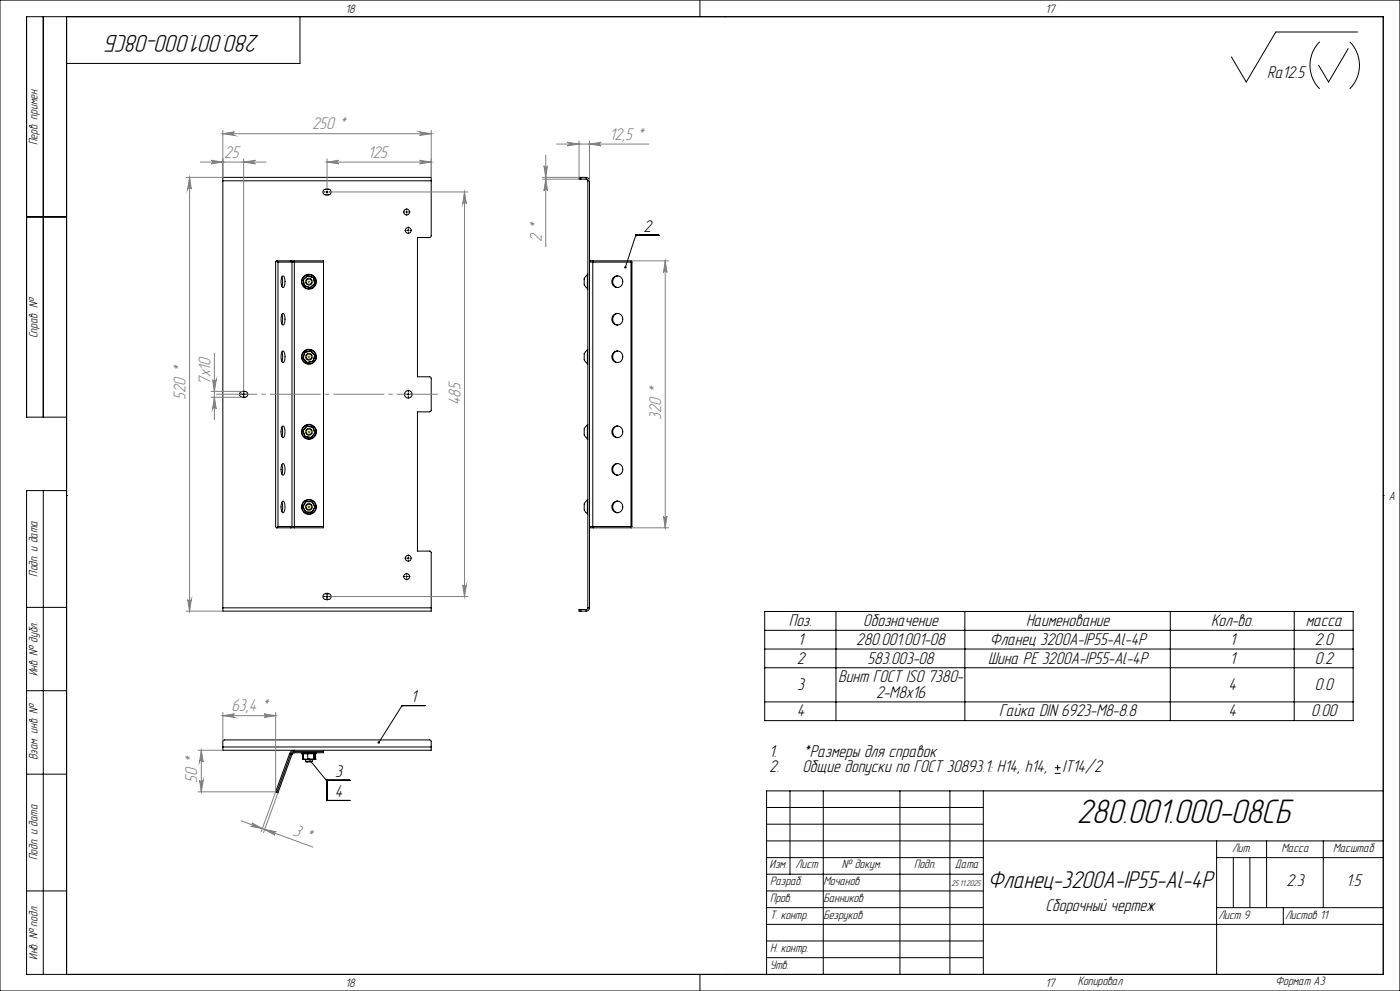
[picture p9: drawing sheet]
<svg xmlns="http://www.w3.org/2000/svg" width="420mm" height="297mm" viewBox="0 0 420 297" stroke-linecap="round" stroke-linejoin="round" font-family="sans-serif">
<g fill="none" stroke="#000" stroke-width=".3">
<path d="M0 0h420v297h-420zM13 5v120M20 5v287M90 5v14h-70M210 0v5M217.5 5h.1M395.9 12.5a10 10 0 0 0 0 14.1M404.5 14.6l-5.9 10-3-5M404.9 12.5a10 10 0 0 1 0 14.1M407.2 9.6h-24.5l-8.8 15-4.5-7.5M66.9 54.2v-1h62.5v1M66.9 54.2h62.5"/>
<path d="M66.9 54.2v128M97.2 56.9l1.3-.2a.86 .86 0 0 1 .9 .9 .86 .86 0 0 1-.9 .8l-1.3-.2-.3-.5zM97.9 57.5h.5M98.1 57.3v.5M129.4 54.2v16.6l-.5 .4h-3.7v41.7h3.7l.5 .4-.1 9.8-.4 .3h-3.7v41.8h3.7l.5 .4v16.6M174.2 53.2h-.5v.5h.5M174.2 53.2h1.7M174.2 53.2v.5M174.2 53.7h1.7M175.9 53.2a1.02 1.02 0 0 1 .9 1M175.9 53.7l.5 .5M175.9 53.2v.5"/>
<path d="M176.4 54.2h.4M176.4 54.2v128M176.8 54.2v128M8 65h12M83 78.2l-.3 .4v79.2l.3 .4M83 78.2l.4 .4M83 78.2h4.2M83.4 78.6v79.2M83.4 78.6h4.2M87.2 78.2l.4 .4M87.2 78.2h1.1M87.6 78.6h.7"/>
<path d="M87.6 78.6v79.2M88.3 78.2v.4M88.3 78.2h8.7v.4M88.3 78.6h8.7M88.3 78.6v79.2M97 78.6v79.2M121.7 63.5h.5M122 63.3v.5M122.2 69h.5M122.5 68.8v.5M177.8 78.6h11.5M177.8 78.6v79.2"/>
<path d="M178 78.2l-.2 .4M178 78.2h-.8l-.4 .3 1 .1M178 78.2h11.4M189.3 78.6v79.2M189.4 78.2l-.1 .4M189.4 78.2v80M190.7 70.7h.1M190.7 70.5h7M190.7 70.7l-3.1 9.4M84.6 94.3a4.1 4.1 0 0 1 0 2.8M84.6 83a4.1 4.1 0 0 1 0 2.8M84.7 94.1l.1-.1a1.26 1.26 0 0 1 .7 1.7 1.26 1.26 0 0 1-.7 1.7 3.3 3.3 0 0 1-.1-3.3z"/>
<path d="M84.8 82.7a1.26 1.26 0 0 1 .7 1.7 1.35 1.35 0 0 1-.7 1.7 3.4 3.4 0 0 1 0-3.4zM90.9 83.8l.4 1.9M90.9 83.8l.1 .1M91 83.9l.3 1.8M91.3 85.7l1.8 .6M92.3 82.7l-1.3 1.2M92.3 82.7l1.7 .6M92.3 82.6v.1M92.3 82.6l1.8 .6M92.3 82.6l-1.4 1.2M94 83.3l.4 1.7M94.1 83.2l-.1 .1"/>
<path d="M94.1 83.2l.4 1.8M94.4 85h.1M94.4 85l-1.3 1.3M94.5 85l-1.4 1.3M176.2 82.4a2.6 2.6 0 0 0 0 4M176.4 82.2v4.4M185.3 93.9a1.76 1.76 0 0 0-1.5 1.8 1.76 1.76 0 0 0 1.5 1.7M185.3 82.7a1.76 1.76 0 0 0-1.5 1.7 1.76 1.76 0 0 0 1.5 1.8M72 117.7a1.33 1.33 0 0 1 1.3-.4 1.33 1.33 0 0 1 1 1 1.29 1.29 0 0 1-1.3 .8 1.29 1.29 0 0 1-1.1-1.1zM72.8 118.2h.5M73.1 117.9v.5M84.6 105.5a4.1 4.1 0 0 1 0 2.8"/>
<path d="M84.7 105.3l.1-.1a1.26 1.26 0 0 1 .7 1.7 1.26 1.26 0 0 1-.7 1.7 3.3 3.3 0 0 1-.1-3.3zM90.8 107.3l1.3 1.4M90.8 107.3h.1M90.9 107.3l1.2 1.3M91.4 105.5l.1 .1M91.4 105.5l-.6 1.8M91.5 105.6l-.6 1.7M92.1 108.6v.1M93.2 105.2l1.2 1.3M93.2 105.2l-1.7 .4M93.2 105.1v.1M93.2 105.1l1.3 1.4"/>
<path d="M93.2 105.1l-1.8 .4M93.9 108.2l-1.8 .4M93.9 108.2v.1M93.9 108.3l-1.8 .4M94.4 106.5l-.5 1.7M94.5 106.5h-.1M94.5 106.5l-.6 1.8M122.2 118.2h.5M122.5 117.9v.5M176.2 104.9a2.6 2.6 0 0 0 0 4M176.4 104.7v4.4M185.3 105.2a1.74 1.74 0 0 0-1.5 1.7 1.74 1.74 0 0 0 1.5 1.8"/>
<path d="M20 125h-12v-120h407v287h-407v-145h12M84.6 139.3a4.1 4.1 0 0 1 0 2.8M84.6 128v.1a4.1 4.1 0 0 1 0 2.7M84.8 139a1.35 1.35 0 0 1 .7 1.7 1.33 1.33 0 0 1-.7 1.7 3.4 3.4 0 0 1 0-3.4zM84.8 127.7a1.35 1.35 0 0 1 .7 1.7 1.26 1.26 0 0 1-.7 1.7 3.4 3.4 0 0 1 0-3.4zM90.8 129.1l.7 1.8M90.8 129.1h.1M90.9 129.1l.6 1.7M91.5 130.9l1.8 .3M91.5 130.8l1.8 .3M91.5 130.8v.1M92 127.7h.1"/>
<path d="M92 127.7l1.9 .3M92 127.7l-1.2 1.4M92.1 127.7l1.7 .4M92.1 127.7l-1.2 1.4M93.3 131.1v.1M93.8 128.1l.6 1.6M93.9 128l-.1 .1M93.9 128l.6 1.7M94.4 129.7l-1.1 1.4M94.4 129.7h.1M94.5 129.7l-1.2 1.5M176.2 127.4a2.6 2.6 0 0 0 0 4"/>
<path d="M176.4 127.2v4.5M185.3 138.9a1.76 1.76 0 0 0-1.5 1.8 1.76 1.76 0 0 0 1.5 1.7M185.3 127.7a1.76 1.76 0 0 0-1.5 1.7 1.76 1.76 0 0 0 1.5 1.8M13 147v145M20 148.5h.1M83 158.2h4.2M83.4 157.8l-.4 .4M83.4 157.8h4.2M84.6 150.5v.1a4.1 4.1 0 0 1 0 2.7M84.8 150.2a1.35 1.35 0 0 1 .7 1.7 1.33 1.33 0 0 1-.7 1.7 3.4 3.4 0 0 1 0-3.4zM87.2 158.2h1.1M87.6 157.8l-.4 .4"/>
<path d="M87.6 157.8h.7M88.3 157.8v.4M88.3 157.8h8.7M90.8 151.9l.9 1.6M91.7 153.5l1.9 .1M91.8 150.3l-1 1.6M91.8 150.3v.1M91.8 150.3h1.9M91.8 150.4l-1 1.5M91.8 150.4h1.8M93.6 153.5h-1.9M93.6 153.5v.1"/>
<path d="M93.6 150.4l.9 1.5M93.7 150.3l-.1 .1M93.7 150.3l.8 1.6M94.5 151.9l-.9 1.6M94.5 151.9h.1M94.5 151.9l-.9 1.7M97 157.8v.4h-8.7M176.2 149.9l-.1 .1a2.59 2.59 0 0 0 .1 3.9M176.4 149.7v4.5M177.8 157.8l.2 .4M177.8 157.8l-1 .1 .4 .3h.8M177.8 157.8h11.5"/>
<path d="M178 158.2h11.4M185.3 150.2a1.76 1.76 0 0 0-1.5 1.7 1.76 1.76 0 0 0 1.5 1.8M189.3 157.8l.1 .4M415 148.5h.1M97.2 178.1l1.3-.2a.86 .86 0 0 1 .9 .9 .86 .86 0 0 1-.9 .9l-1.3-.2-.3-.5zM97.9 178.8h.5M98.1 178.5v.5M121.7 172.8h.5M122 172.5v.5M122.2 167.3h.5M122.5 167v.5M8 182h12"/>
<path d="M66.9 182.2v1h62.5v-1M66.9 182.2h62.5M174.2 182.7h-.5v.5h.5M174.2 183.2h1.7M174.2 182.7v.5M174.2 182.7h1.7M175.9 182.7v.5M176.4 182.2l-.5 .5M176.4 182.2h.4M176.8 182.2a.96 .96 0 0 1-.9 1M229.4 183.3h176.5v32.7h-176.5zM229.4 188.9h176.5"/>
<path d="M229.4 194.5h176.5M250.8 183.3v32.7M289.5 183.3v32.7M351.1 183.3v32.7M388.3 183.3v32.7M8 207h12M120.5 211.6h.1M120.5 211.5h7M120.5 211.6l-6.9 10.9M229.4 200.1h176.5M229.4 210.4h176.5M8 232h12"/>
<path d="M66.9 223.9v-1.8l.4-.3h61.6l.5 .3v1.8M66.9 223.9v1h62.5v-1M66.9 223.9h62.5M86.9 225.8l.3 .2M86.9 225.8l-4.2 11.5 .3 .2M87.2 226l.4 .1M87.2 226l-4.2 11.5M87.6 226.1l-4.2 11.5-.4-.1M88.3 225.2v-.3a1.33 1.33 0 0 0-1.4 .9M88.3 225.2l-.6 .2-.5 .6M88.3 225.2v.4M88.3 225.6l-.7 .5"/>
<path d="M88.3 225.2h8.7M90.5 225.8h4.4M90.6 225.6l-.1 .2M90.8 227.5h3.7M90.8 225.9v1.6M90.8 227.5h.1M90.9 225.9l.1 1.7-.2-.1M91.7 228.2h2M91.7 228.2l.2 .1h1.6l.2-.1M91.7 227.6v.6M92.3 225.9v1.7M92.7 227.5l5.3 6.5"/>
<path d="M93.7 227.6v.6M94.1 225.9l-.1 1.7M94.4 227.6h.1M94.5 225.9v1.6M94.5 227.5l-.1 .1M94.5 227.5h.1M94.8 225.6l.1 .2M97 224.9v.3M97 225.2v.4h-8.7M98 234h.1M98 239.9h7M105 233.9h-7v6.1"/>
<path d="M237 237v25M247 237v55M270 237v55M285 237v55M295 237v55M316.4 231.8h1.8M316.4 230.1h1.8M317.3 229.2v1.7M415 237h-185v55M230 242h65M230 247h65M230 252h185"/>
<path d="M230 257h65M365 252v40M365 257h50M370 257v15M375 257v15M380 252v20M397 252v20M8 267h12M230 267h65M230 272h65M230 277h185M230 262h65"/>
<path d="M365 272h50M385 272v5M210 292v5M217.5 292h.1M230 282h65M230 287h65"/>
<circle cx="122" cy="63.6" r=".88"/>
<circle cx="122.5" cy="69.1" r=".88"/>
<circle cx="92.7" cy="84.4" r=".83"/>
<circle cx="92.7" cy="84.4" r="2.23"/>
<circle cx="92.7" cy="84.4" r="2.08"/>
<circle cx="92.7" cy="84.4" r="1.01"/>
<circle cx="185.1" cy="95.6" r="1.69"/>
<circle cx="185.1" cy="84.4" r="1.69"/>
<circle cx="92.7" cy="106.9" r=".99"/>
<circle cx="92.7" cy="106.9" r=".83"/>
<circle cx="92.7" cy="106.9" r="2.24"/>
<circle cx="92.7" cy="106.9" r="2.09"/>
<circle cx="122.5" cy="118.2" r="1.13"/>
<circle cx="185.1" cy="106.9" r="1.69"/>
<circle cx="92.7" cy="129.4" r="1.01"/>
<circle cx="92.7" cy="129.4" r="2.24"/>
<circle cx="92.7" cy="129.4" r=".83"/>
<circle cx="92.7" cy="129.4" r="2.09"/>
<circle cx="185.1" cy="129.4" r="1.69"/>
<circle cx="92.7" cy="151.9" r=".82"/>
<circle cx="92.7" cy="151.9" r="2.1"/>
<circle cx="92.7" cy="151.9" r="1.01"/>
<circle cx="92.7" cy="151.9" r="2.23"/>
<circle cx="185.2" cy="140.6" r="1.68"/>
<circle cx="185.2" cy="151.9" r="1.68"/>
<circle cx="122" cy="172.8" r=".88"/>
<circle cx="122.5" cy="167.3" r=".88"/>
</g>
<g fill="none" stroke="#808080" stroke-width=".3">
<path d="M66.9 39v14.2h-11.1M125.9 39.5l3.5 .6-3.5 .5a.55 .55 0 0 0 .5-.5 .55 .55 0 0 0-.5-.6zM129.4 39v14.2M56.9 53.2l.5 3.5a.55 .55 0 0 0-.5-.5 .55 .55 0 0 0-.6 .5zM56.9 53.2v130M60.1 48.6h19.7M63.4 48l3.5 .6-3.5 .5a.53 .53 0 0 0 .5-.5 .53 .53 0 0 0-.5-.6zM66.9 40.1l3.4-.6a.55 .55 0 0 0-.5 .6 .55 .55 0 0 0 .5 .5zM66.9 40.1h62.5M73.1 48.6l3.5-.6a.53 .53 0 0 0-.5 .6 .53 .53 0 0 0 .5 .5zM73.1 47.6v69.4M98.1 48.6l3.5-.6a.53 .53 0 0 0-.5 .6 .53 .53 0 0 0 .5 .5z"/>
<path d="M98.1 47.6v8.8M98.1 48.6h31.3M99.2 57.5h41.2M125.9 48l3.5 .6-3.5 .5a.53 .53 0 0 0 .5-.5 .53 .53 0 0 0-.5-.6zM139.3 57.5l.6 3.6a.55 .55 0 0 0-.5-.6 .55 .55 0 0 0-.6 .6zM139.3 57.5v121.3M162.7 53.7h11M163.2 49.7a.53 .53 0 0 0 .5 .5 .53 .53 0 0 0 .6-.5l-.6 3.5zM163.7 53.7l.6 3.5a.53 .53 0 0 0-.6-.6 .53 .53 0 0 0-.5 .6zM163.7 46.5v27.4M167 43.2h27.6M170.2 42.6l3.5 .6-3.5 .5a.53 .53 0 0 0 .5-.5 .53 .53 0 0 0-.5-.6z"/>
<path d="M173.7 42.2v11h-11M176.8 43.2l3.5-.6a.53 .53 0 0 0-.5 .6 .53 .53 0 0 0 .5 .5zM176.8 42.2v11.9M189.4 78.2h11.2M199.6 78.2l.5 3.5a.53 .53 0 0 0-.5-.5 .53 .53 0 0 0-.6 .5zM199.6 78.2v80M63.3 119.1h9.4M63.3 117.3h9.4M63.8 113.8a.55 .55 0 0 0 .5 .5 .55 .55 0 0 0 .6-.5l-.6 3.5zM64.3 119.1l.6 3.5a.55 .55 0 0 0-.6-.5 .55 .55 0 0 0-.5 .5zM64.3 105.9v19.9M189.4 158.2h11.2"/>
<path d="M199 154.7a.53 .53 0 0 0 .6 .5 .53 .53 0 0 0 .5-.5l-.5 3.5zM56.3 179.7a.55 .55 0 0 0 .6 .5 .55 .55 0 0 0 .5-.5l-.5 3.5zM99.2 178.8h41.2M138.8 175.3a.55 .55 0 0 0 .6 .5 .55 .55 0 0 0 .5-.5l-.6 3.5zM55.8 183.2h11.1M66.9 214.5l3.4-.5a.53 .53 0 0 0-.5 .5 .53 .53 0 0 0 .5 .5zM66.9 213.5v8.7M66.9 214.5h15.8M79.2 214l3.5 .5-3.5 .5a.53 .53 0 0 0 .5-.5 .53 .53 0 0 0-.5-.5zM82.7 213.5v23.8h-23.3M59.4 224.9h7.5M59.9 233.8a.55 .55 0 0 0 .5 .5 .55 .55 0 0 0 .6-.5l-.6 3.5z"/>
<path d="M60.4 224.9l.6 3.4a.55 .55 0 0 0-.6-.5 .55 .55 0 0 0-.5 .5zM60.4 224.9v12.4M82.7 237.3l-4.3 12M83.4 237.6l-4.3 11.9M72.4 246l21.4 7.9M75.6 246.6l3.1 1.7-3.5-.7a.55 .55 0 0 0 .7-.3 .55 .55 0 0 0-.3-.7zM79.4 248.6l3.5 .7a.54 .54 0 0 0-.7 .3 .54 .54 0 0 0 .3 .7z"/>
</g>
<g fill="none" stroke="#000" stroke-width=".3" stroke-dasharray="15.2 1.3 1.3 1.3" stroke-linecap="butt">
<path d="M97.6 57.5h-.6M98.1 57v-.6M98.1 58v.7M98.6 57.5h.6M121.5 63.5h-.6M122 63v-.6M122 64v.7M122 69h-.6M122.5 63.5h.6M122.5 68.5v-.6M122.5 69.5v.7M123 69h.6"/>
<path d="M72.6 118.2h-.6M73.1 117.7v-.7M73.1 118.7v.6M73.6 118.2h.6M122 118.2h-.9M122.5 117.7v-.9M122.5 118.7v.8M123 118.2h.9M97.6 178.8h-.6M98.1 178.3v-.6M98.1 179.3v.6M98.6 178.8h.6"/>
<path d="M121.5 172.8h-.6M122 172.3v-.6M122 173.3v.6M122 167.3h-.6M122.5 172.8h.6M122.5 166.8v-.6M122.5 167.8v.6M123 167.3h.6"/>
</g>
<g fill="none" stroke="#808000" stroke-width=".3" stroke-dasharray="15.2 1.3 1.3 1.3" stroke-linecap="butt">
<path d="M92.2 84.4h-.8M92.7 83.9v-.7M92.7 84.9v.8M93.2 84.4h.7M92.2 106.9h-.8M92.7 106.4v-.7M92.7 107.4v.8M93.2 106.9h.7M92.2 129.4h-.8M92.7 128.9v-.7M92.7 129.9v.8M93.2 129.4h.7"/>
<path d="M92.2 151.9h-.8M92.7 151.4v-.7M92.7 152.4v.8M93.2 151.9h.7"/>
</g>
<path d="M64.9 118.2h66.5" fill="none" stroke="#808080" stroke-width=".3" stroke-dasharray="15.2 1.3 1.3 1.3" stroke-dashoffset="2.9" stroke-linecap="butt"/>
<path d="M92.4 84.4h.5M92.7 84.2v.5M92.4 106.9h.5M92.7 106.7v.5M92.4 129.4h.5M92.7 129.2v.5M92.4 151.9h.5M92.7 151.7v.5" fill="none" stroke="#808000" stroke-width=".3"/>
<path d="M113.3 222.3l.1 .5 .2-.3-.1 .3a.36 .36 0 0 0 .4-.1 .36 .36 0 0 0-.1-.5 .36 .36 0 0 0-.5 .1zM92.4 227.3a.37 .37 0 0 0 0 .6 .37 .37 0 0 0 .6-.3 .37 .37 0 0 0-.5-.3l.2 .2zM187.3 79.9l.2 .6 .1-.4-.1 .4a.36 .36 0 0 0 .5-.5 .36 .36 0 0 0-.7-.1z" fill="#000"/>
<g fill="#808080">
<path d="M98.1 48.6l3.5-.6a.53 .53 0 0 0-.5 .6 .53 .53 0 0 0 .5 .5zM125.9 48l3.5 .6-3.5 .5a.53 .53 0 0 0 .5-.5 .53 .53 0 0 0-.5-.6z"/>
<path d="M170.2 42.6l3.5 .6-3.5 .5a.53 .53 0 0 0 .5-.5 .53 .53 0 0 0-.5-.6zM176.8 43.2l3.5-.6a.53 .53 0 0 0-.5 .6 .53 .53 0 0 0 .5 .5z"/>
<path d="M163.7 53.7l.6 3.5a.53 .53 0 0 0-.6-.6 .53 .53 0 0 0-.5 .6zM163.2 49.7a.53 .53 0 0 0 .5 .5 .53 .53 0 0 0 .6-.5l-.6 3.5z"/>
<path d="M64.3 119.1l.6 3.5a.55 .55 0 0 0-.6-.5 .55 .55 0 0 0-.5 .5zM63.8 113.8a.55 .55 0 0 0 .5 .5 .55 .55 0 0 0 .6-.5l-.6 3.5zM59.9 233.8a.55 .55 0 0 0 .5 .5 .55 .55 0 0 0 .6-.5l-.6 3.5zM60.4 224.9l.6 3.4a.55 .55 0 0 0-.6-.5 .55 .55 0 0 0-.5 .5z"/>
<path d="M56.9 53.2l.5 3.5a.55 .55 0 0 0-.5-.5 .55 .55 0 0 0-.6 .5zM56.3 179.7a.55 .55 0 0 0 .6 .5 .55 .55 0 0 0 .5-.5l-.5 3.5zM139.3 57.5l.6 3.6a.55 .55 0 0 0-.5-.6 .55 .55 0 0 0-.6 .6zM138.8 175.3a.55 .55 0 0 0 .6 .5 .55 .55 0 0 0 .5-.5l-.6 3.5zM199.6 78.2l.5 3.5a.53 .53 0 0 0-.5-.5 .53 .53 0 0 0-.6 .5zM199 154.7a.53 .53 0 0 0 .6 .5 .53 .53 0 0 0 .5-.5l-.5 3.5z"/>
<path d="M75.6 246.6l3.1 1.7-3.5-.7a.55 .55 0 0 0 .7-.3 .55 .55 0 0 0-.3-.7zM79.4 248.6l3.5 .7a.54 .54 0 0 0-.7 .3 .54 .54 0 0 0 .3 .7z"/>
<path d="M66.9 214.5l3.4-.5a.53 .53 0 0 0-.5 .5 .53 .53 0 0 0 .5 .5zM79.2 214l3.5 .5-3.5 .5a.53 .53 0 0 0 .5-.5 .53 .53 0 0 0-.5-.5z"/>
<path d="M66.9 40.1l3.4-.6a.55 .55 0 0 0-.5 .6 .55 .55 0 0 0 .5 .5zM125.9 39.5l3.5 .6-3.5 .5a.55 .55 0 0 0 .5-.5 .55 .55 0 0 0-.5-.6zM63.4 48l3.5 .6-3.5 .5a.53 .53 0 0 0 .5-.5 .53 .53 0 0 0-.5-.6zM73.1 48.6l3.5-.6a.53 .53 0 0 0-.5 .6 .53 .53 0 0 0 .5 .5z"/>
</g>
<text font-size="10.5" x="323.1" y="246.7">280.001.000-08СБ</text>
<g font-size="7.5">
<text x="77.8" y="10.4" transform="rotate(-180 77.8 10.4)">280.001.000-08СБ</text>
<text x="296.3" y="266.1">Фланец-3200А-IP55-Al-4P</text>
</g>
<g font-size="5.3">
<text x="380.2" y="23.3">Ra12.5</text>
<text x="193.1" y="69.5">2</text>
<text x="236.7" y="187.6">Поз.</text>
<text x="259" y="187.6">Обозначение</text>
<text x="307.8" y="187.6">Наименование</text>
<text x="363.3" y="187.6">Кол-во.</text>
<text x="391.7" y="187.6">масса</text>
<text x="239.4" y="193.3">1</text>
<text x="256.9" y="193.3">280.001.001-08</text>
<text x="296.9" y="193.3">Фланец 3200А-IP55-Al-4P</text>
<text x="368.9" y="193.3">1</text>
<text x="394.5" y="193.3">2.0</text>
<text x="239" y="198.9">2</text>
<text x="260.3" y="198.9">583.003-08</text>
<text x="296.4" y="198.9">Шина PE 3200А-IP55-Al-4P</text>
<text x="368.9" y="198.9">1</text>
<text x="394.5" y="198.9">0.2</text>
<text x="239.1" y="206.8">3</text>
<text x="251.5" y="204.5">Винт ГОСТ ISO 7380-</text>
<text x="262.8" y="209.1">2-М8х16</text>
<text x="368.6" y="206.8">4</text>
<text x="394.5" y="206.8">0.0</text>
<text x="123.3" y="210.5">1</text>
<text x="239" y="214.7">4</text>
<text x="299.8" y="214.7">Гайка DIN 6923-M8-8.8</text>
<text x="368.6" y="214.7">4</text>
<text x="393.3" y="214.7">0.00</text>
<text x="230.7" y="226.9">1.</text>
<text x="240.7" y="226.9">*Размеры для справок</text>
<text x="100.5" y="232.9">3</text>
<text x="230.7" y="231.5">2.</text>
<text x="240.7" y="231.5">Общие допуски по ГОСТ 30893.1: H14, h14,</text>
<text x="318.8" y="231.5">IT14/2</text>
<text x="100.4" y="239">4</text>
<text x="385.9" y="265.6">2.3</text>
<text x="403.9" y="265.6">1:5</text>
<text x="313.6" y="272.9">Сборочный чертеж</text>
</g>
<g font-size="5.3" fill="#808080">
<text x="93.6" y="38.8">250 *</text>
<text x="182.9" y="41.9">12,5 *</text>
<text x="67.3" y="47.3">25</text>
<text x="110.3" y="47.3">125</text>
<text x="162.5" y="72.5" transform="rotate(-90 162.5 72.5)">2 *</text>
<text x="55.6" y="119.8" transform="rotate(-90 55.6 119.8)">520 *</text>
<text x="63.1" y="115.3" transform="rotate(-90 63.1 115.3)">7х10</text>
<text x="138.1" y="121.5" transform="rotate(-90 138.1 121.5)">485</text>
<text x="198.4" y="125.9" transform="rotate(-90 198.4 125.9)">320 *</text>
<text x="69.4" y="213.2">63,4 *</text>
<text x="59.2" y="234.6" transform="rotate(-90 59.2 234.6)">50 *</text>
<text x="87.7" y="250.3" transform="rotate(20 87.7 250.3)">3 *</text>
</g>
<g font-size="3.8">
<text x="103.7" y="3.8">18</text>
<text x="313.7" y="3.8">17</text>
<text x="11.3" y="43.5" transform="rotate(-90 11.3 43.5)">Перв. примен.</text>
<text x="11.3" y="101.4" transform="rotate(-90 11.3 101.4)">Справ. №</text>
<text x="416.6" y="149.8">A</text>
<text x="11.3" y="172.8" transform="rotate(-90 11.3 172.8)">Подп. и дата</text>
<text x="11.3" y="202.7" transform="rotate(-90 11.3 202.7)">Инв. № дубл.</text>
<text x="11.3" y="227.8" transform="rotate(-90 11.3 227.8)">Взам. инв. №</text>
<text x="11.3" y="257.8" transform="rotate(-90 11.3 257.8)">Подп. и дата</text>
<text x="369.6" y="255.2">Лит.</text>
<text x="384.4" y="255.2">Масса</text>
<text x="399.9" y="255.2">Масштаб</text>
<text x="230.9" y="260.2">Изм.</text>
<text x="238.7" y="260.2">Лист</text>
<text x="252.6" y="260.2">№ докум.</text>
<text x="274.2" y="260.2">Подп.</text>
<text x="286.5" y="260.2">Дата</text>
<text x="231" y="265.3">Разраб.</text>
<text x="247" y="265.4">Мочанов</text>
<text x="231" y="275.3">Т. контр.</text>
<text x="231" y="270.3">Пров.</text>
<text x="247" y="275.3">Безруков</text>
<text x="247" y="270.4">Банников</text>
<text x="365.5" y="275.3">Лист 9</text>
<text x="385.5" y="275.3">Листов 11</text>
<text x="11.3" y="287.7" transform="rotate(-90 11.3 287.7)">Инв. № подл.</text>
<text x="231" y="285.3">Н. контр.</text>
<text x="231" y="290.3">Утв.</text>
<text x="103.7" y="295.8">18</text>
<text x="313.7" y="295.8">17</text>
<text x="323.3" y="295.2">Копировал</text>
<text x="382.7" y="295.2">Формат А3</text>
</g>
<text font-size="2.6" x="285.4" y="265.5">25.11.2025</text>
</svg>
